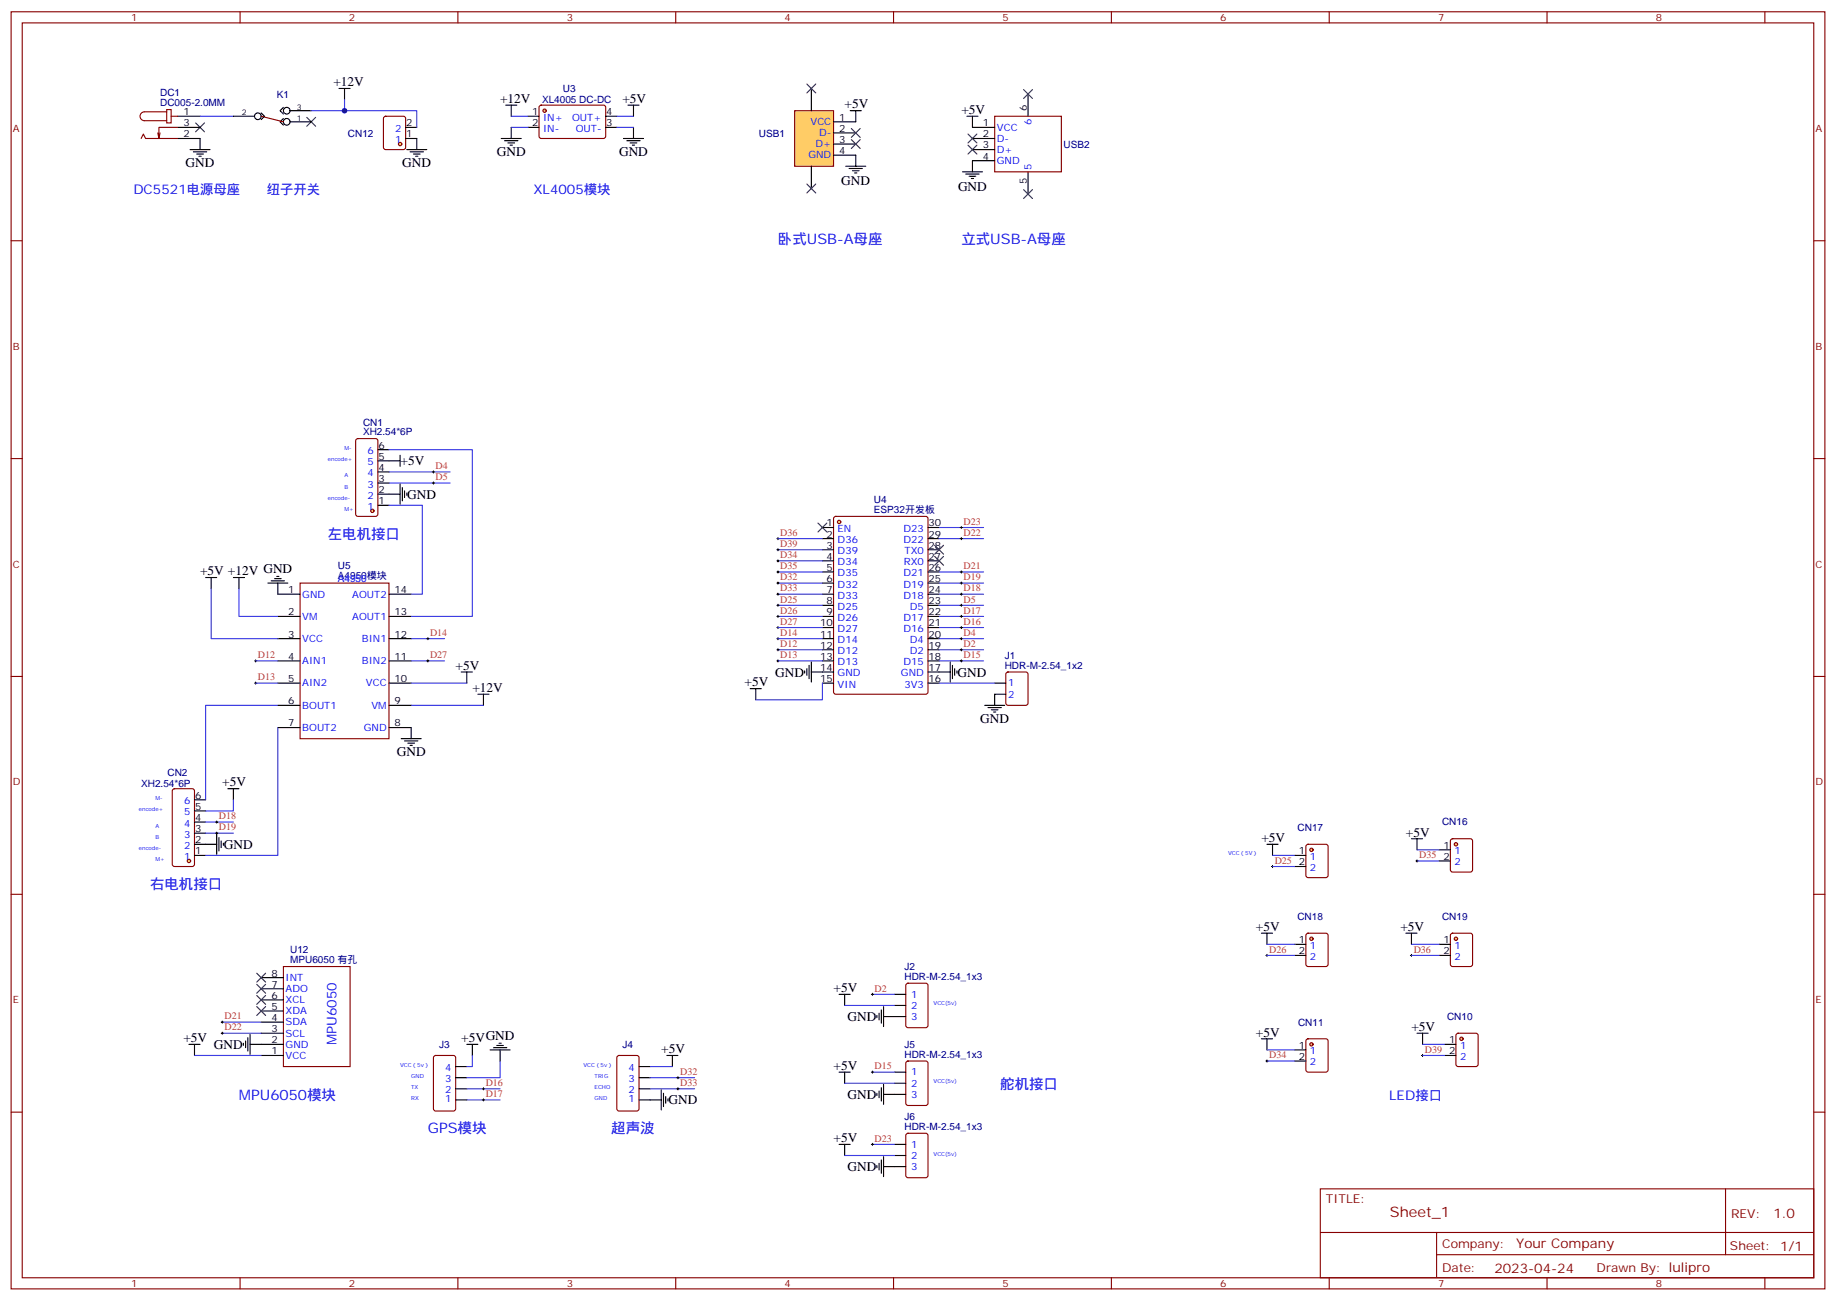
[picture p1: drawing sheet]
<svg xmlns="http://www.w3.org/2000/svg" width="583mm" height="413mm" viewBox="0 0 583 413" stroke-linecap="round" stroke-linejoin="round" font-family="sans-serif">
<g fill="none" stroke="#870000" stroke-width=".35">
<path d="M3.5 3.7h575.8v405.4h-575.8zM7.1 7.3h568.6v398.3h-568.6zM76.2 3.7v3.6M145.3 3.7v3.6M214.5 3.7v3.6M283.6 3.7v3.6M352.8 3.7v3.6M421.9 3.7v3.6M491.1 3.7v3.6M560.2 3.7v3.6M3.5 76.4h3.6M575.7 76.4h3.6"/>
<path d="M3.5 145.6h3.6M575.7 145.6h3.6M264.8 164.1l.5-.2h28.6l.6 .4 .1 55.3-.5 .7h-28.8l-.7-.4v-55.3zM3.5 214.7h3.6M575.7 214.7h3.6M3.5 283.8h3.6M575.7 283.8h3.6M3.5 353h3.6M575.7 353h3.6M419.1 377.3h156.6v28.3h-156.6zM547.7 377.4v20.8M419.1 391.2h156.5"/>
<path d="M456 398.2h119.6M456 391.2v14.1M76.2 405.6v3.5M145.3 405.6v3.5M214.5 405.6v3.5M283.6 405.6v3.5M352.8 405.6v3.5M421.9 405.6v3.5M491.1 405.6v3.5M560.2 405.6v3.5"/>
</g>
<circle cx="266.3" cy="165.7" r=".53" fill="#fc6" stroke="#870000" stroke-width=".35"/>
<g fill="none" stroke="#000" stroke-width=".35">
<path d="M261.1 167.4h3.5M261.1 171h3.5M261.1 174.5h3.5M261.1 178h3.5M294.6 167.4h3.5M294.6 171h3.5M294.6 174.5h3.5M294.6 178h3.5M261.1 181.5h3.5M261.1 185.1h3.5M261.1 188.6h3.5M261.1 192.1h3.5"/>
<path d="M261.1 195.7h3.5M261.1 199.2h3.5M294.6 181.5h3.5M294.6 185.1h3.5M294.6 188.6h3.5M294.6 192.1h3.5M294.6 195.7h3.5M294.6 199.2h3.5M261.1 202.7h3.5M261.1 206.2h3.5M261.1 209.8h3.5M261.1 213.3h3.5"/>
<path d="M261.1 216.8h3.5M294.6 202.7h3.5M294.6 206.2h3.5M294.6 209.8h3.5M294.6 213.3h3.5M294.6 216.8h3.5"/>
</g>
<path d="M252.2 35.1h12.4v17.7h-12.4z" fill="#fc6" stroke="#870000" stroke-width=".35"/>
<g fill="none" stroke="#000" stroke-width=".35">
<path d="M56.4 36.9h7.1M257.5 28.1v7M264.6 38.7h7M326.3 29.8v7.1M56.4 44h7.1v3.5M56.4 40.4h7.1M60.3 47.5h6.4M61.4 48.2h4.2M62.4 48.9h2.2M63.1 49.6h.8M257.5 52.8v7M264.6 42.2h7"/>
<path d="M264.6 45.7h7M264.6 49.2h7M308.7 51h7M308.7 47.5h7M308.7 44h7M308.7 40.4h7M326.3 54.5v7.1"/>
</g>
<path d="M52.9 34.8h1.4v4.2h-1.4zM52.9 35.5h-7a1.41 1.41 0 0 0-1.5 1.4 1.41 1.41 0 0 0 1.5 1.4h7M54.3 36.9h2.1M315.7 36.9h21.2v17.6h-21.2zM44.8 44l.7-1.5 .7 1.5h10.2M50.8 42.2l-.4 1.8M56.4 40.4h-6v3.6l-.3-1.8M414.7 268.2l.5-.2h5.7l.6 .4 .1 9.4-.5 .7-5.9 .1-.6-.5-.1-9.4z" fill="none" stroke="#870000" stroke-width=".35"/>
<path d="M62.1 39l2.8 2.8M64.9 39l-2.8 2.8" fill="none" stroke="#333" stroke-width=".35"/>
<circle cx="416.3" cy="269.7" r=".53" fill="#fc6" stroke="#870000" stroke-width=".35"/>
<path d="M411 271.5h3.5M411 275h3.5" fill="none" stroke="#000" stroke-width=".35"/>
<path d="M414.7 296.4l.5-.2h5.7l.6 .4 .1 9.5-.5 .6-5.9 .1-.6-.5-.1-9.4z" fill="none" stroke="#870000" stroke-width=".35"/>
<circle cx="416.3" cy="298" r=".53" fill="#fc6" stroke="#870000" stroke-width=".35"/>
<path d="M411 299.7h3.5M411 303.2h3.5" fill="none" stroke="#000" stroke-width=".35"/>
<path d="M414.7 329.9l.5-.2h5.7l.6 .4 .1 9.5-.5 .6-5.9 .1-.6-.5-.1-9.4z" fill="none" stroke="#870000" stroke-width=".35"/>
<circle cx="416.3" cy="331.5" r=".53" fill="#fc6" stroke="#870000" stroke-width=".35"/>
<path d="M411 333.2h3.5M411 336.8h3.5" fill="none" stroke="#000" stroke-width=".35"/>
<path d="M460.6 266.4l.5-.2h5.6l.7 .4v9.5l-.4 .6-5.9 .1-.7-.5v-9.4z" fill="none" stroke="#870000" stroke-width=".35"/>
<circle cx="462.1" cy="268" r=".53" fill="#fc6" stroke="#870000" stroke-width=".35"/>
<path d="M456.8 269.7h3.6M456.8 273.3h3.6" fill="none" stroke="#000" stroke-width=".35"/>
<path d="M460.6 296.4l.5-.2h5.6l.7 .4v9.5l-.4 .6-5.9 .1-.7-.5v-9.4z" fill="none" stroke="#870000" stroke-width=".35"/>
<circle cx="462.1" cy="298" r=".53" fill="#fc6" stroke="#870000" stroke-width=".35"/>
<path d="M456.8 299.7h3.6M456.8 303.2h3.6" fill="none" stroke="#000" stroke-width=".35"/>
<path d="M462.4 328.1l.4-.2h5.7l.6 .5 .1 9.4-.5 .7h-5.9l-.6-.4-.1-9.5z" fill="none" stroke="#870000" stroke-width=".35"/>
<circle cx="463.9" cy="329.7" r=".53" fill="#fc6" stroke="#870000" stroke-width=".35"/>
<path d="M458.6 331.5h3.5M458.6 335h3.5" fill="none" stroke="#000" stroke-width=".35"/>
<path d="M121.9 37.1l.5-.2h5.7l.6 .4 .1 9.5-.5 .6-5.9 .1-.6-.5-.1-9.4z" fill="none" stroke="#870000" stroke-width=".35"/>
<circle cx="127" cy="45.7" r=".53" fill="#fc6" stroke="#870000" stroke-width=".35"/>
<path d="M128.8 44h3.5M128.8 40.4h3.5" fill="none" stroke="#000" stroke-width=".35"/>
<path d="M113.1 139.4l.5-.2h5.6l.7 .4v23.6l-.4 .6-5.9 .1-.7-.5v-23.5z" fill="none" stroke="#870000" stroke-width=".35"/>
<circle cx="118.2" cy="162.1" r=".53" fill="#fc6" stroke="#870000" stroke-width=".35"/>
<path d="M119.9 156.8h3.6M119.9 153.3h3.6M119.9 149.8h3.6M119.9 146.3h3.6M119.9 142.7h3.6M119.9 160.4h3.6" fill="none" stroke="#000" stroke-width=".35"/>
<path d="M54.9 250.5l.5-.2h5.6l.7 .5v23.5l-.4 .7h-5.9l-.7-.4v-23.6z" fill="none" stroke="#870000" stroke-width=".35"/>
<circle cx="60" cy="273.3" r=".53" fill="#fc6" stroke="#870000" stroke-width=".35"/>
<g fill="none" stroke="#000" stroke-width=".35">
<path d="M74.1 36.9h6.7M82.9 35.8l1.1 1.1-1.1 1.1M90 37.6l-1.1 1.1 1.1 1M90 34.1l-1.1 1 1.1 1.1M92.1 35.1h6.7M92.1 38.7h6.7M107.6 28.1h3.5M109.4 28.1v3.5M160.5 33.4h3.5M162.3 33.4v3.5M199.3 33.4h3.5M201.1 33.4v3.5"/>
<path d="M269.9 35.1h3.5M271.6 35.1v3.6M306.9 36.9h3.5M308.7 36.9v3.5M159.1 44h6.4M160.2 44.7h4.2M161.2 45.4h2.1M161.9 46.1h.7M162.3 40.4v3.6M197.9 44h6.4M199 44.7h4.2M200 45.4h2.1"/>
<path d="M200.7 46.1h.7M201.1 40.4v3.6M268.5 52.8h6.3M269.5 53.5h4.3M270.6 54.2h2.1M271.3 54.9h.7M271.6 49.2v3.6M305.5 54.5h6.4M306.6 55.2h4.2M307.6 56h2.1M308.3 56.7h.7M308.7 51v3.5"/>
<path d="M123.5 146.3h3.5M127 144.5v3.5M65.3 183.3h3.5M67 183.3v3.5M74.1 183.3h3.5M75.8 183.3v3.5M85 185.1h6.4M86.1 184.4h4.2M87.1 183.7h2.2M87.8 183h.7M88.2 185.1v3.5h7M88.2 195.7h7"/>
<path d="M123.5 188.6h7M123.5 195.7h7M88.2 202.7h7M88.2 209.8h7M88.2 216.8h7M123.5 202.7h7M123.5 209.8h7M123.5 216.8h7M146.4 213.3h3.5M148.2 213.3v3.5M238.1 218.6h3.6M239.9 218.6v3.5"/>
<path d="M315.7 216.8h3.6M88.2 223.9h7M88.2 230.9h7M123.5 223.9h7M123.5 230.9h7v3.6M127.4 234.5h6.3M128.4 235.2h4.2M129.5 235.9h2.1M130.2 236.6h.7M151.7 220.3h3.5M153.5 220.3v3.6M312.6 223.9h6.3"/>
<path d="M313.6 224.6h4.3M314.7 225.3h2.1M315.4 226h.7M319.3 220.3h-3.6v3.6M61.7 257.4h3.6M61.7 253.9h3.6M61.7 271.5h3.6M61.7 268h3.6M61.7 264.4h3.6M61.7 260.9h3.6M266.3 315.6h3.6M268.1 315.6v3.5"/>
<path d="M280.5 319.5v6.3M284 315.6h3.5M284 319.1h3.5M144.6 338.5h3.6M148.2 331.5h3.5M149.9 331.5v3.5M155.6 333.2h6.3M156.6 332.5h4.3M157.7 331.8h2.1M158.4 331.1h.7M158.7 333.2v3.6M202.8 338.5h3.6"/>
<path d="M211.7 335h3.5M213.4 335v3.5M278.3 322.3v.7M279 321.6v2.1M279.8 320.5v4.3M280.5 322.7h7M144.6 349.1h3.6M144.6 345.6h3.6M144.6 342.1h3.6M202.8 349.1h7.1M202.8 345.6h3.6M202.8 342.1h3.6"/>
<path d="M209.9 345.9v6.4M210.6 347v4.2M211.3 348.1v2.1M212 348.8v.7M266.3 340.3h3.6M268.1 340.3v3.5M278.3 347v.7M279 346.3v2.1M279.8 345.2v4.3M280.5 347.3h7M280.5 344.2v6.3M284 340.3h3.5"/>
<path d="M284 343.8h3.5M266.3 363.2h3.6M268.1 363.2v3.5M278.3 369.9v.7M279 369.2v2.1M279.8 368.2v4.2M280.5 370.3h7M280.5 367.1v6.4M284 363.2h3.5M284 366.7h3.5"/>
<circle cx="81.8" cy="36.9" r="1.06"/>
<circle cx="91" cy="38.7" r="1.06"/>
<circle cx="91" cy="35.1" r="1.06"/>
</g>
<path d="M82.9 36.9l7.1 1.8M171.3 33.6l.5-.2h20l.5 .7-.1 9.4-.6 .5-20.1-.1-.4-.6v-9.2zM95.2 185.1h28.3v49.4h-28.3zM319.5 213.5l.5-.2h5.6l.7 .4v9.5l-.4 .6-5.9 .1-.7-.5v-9.4zM287.7 312.3l.5-.2h5.7l.6 .4 .1 13-.5 .6-5.9 .1-.6-.5-.1-12.9zM137.8 335.2l.5-.2h5.6l.7 .4v16.5l-.4 .7h-5.9l-.7-.4v-16.5zM196 335.2l.5-.2h5.6l.7 .4v16.5l-.4 .7h-5.9l-.7-.4v-16.5zM287.7 337l.5-.2h5.7l.6 .4 .1 13-.5 .6-5.9 .1-.6-.5-.1-12.9zM287.7 359.9l.5-.2h5.7l.6 .4 .1 13-.5 .6-5.9 .1-.6-.5-.1-12.9z" fill="none" stroke="#870000" stroke-width=".35"/>
<g fill="none" stroke="#33c" stroke-width=".35">
<path d="M63.5 36.9h10.6M109.4 31.6v3.5M123.5 149.8h19.4M123.5 142.7h26.4v53h-19.4M123.5 153.3h19.4M123.5 160.4h10.6v28.2h-3.6M298.1 171h14.1M67 186.8v15.9h21.2M75.8 186.8v8.9h12.4M246.9 199.2h14.2M298.1 181.5h14.1M81.1 209.8h7.1"/>
<path d="M81.1 216.8h7.1M130.5 209.8h10.6M130.5 216.8h17.7M130.5 202.7h10.6M246.9 206.2h14.2M246.9 209.8h14.2M246.9 202.7h14.2M261.1 216.8v5.3h-21.2M298.1 216.8h17.6M88.2 223.9h-22.9v30M88.2 230.9v40.6h-22.9M130.5 223.9h23"/>
<path d="M65.3 264.4h8.8M65.3 260.9h8.8M268.1 319.1h15.9M276.9 315.6h7.1M149.9 335v3.5h-1.7M158.7 336.8v5.3h-10.5M206.4 338.5h7M148.2 349.1h10.5M148.2 345.6h10.5M206.4 345.6h14.1M206.4 342.1h14.1M268.1 343.8h15.9"/>
<path d="M276.9 340.3h7.1M268.1 366.7h15.9M276.9 363.2h7.1"/>
</g>
<g fill="none" stroke="#000" stroke-width=".32">
<path d="M304.8 171h.7M305.2 170.6v.7M246.6 199.2h.7M246.9 198.8v.7M304.8 181.5h.7M305.2 181.2v.7M80.8 209.8h.7M80.8 216.8h.7M81.1 209.4v.7M81.1 216.5v.7M135.5 209.8h.7M135.5 202.7h.7"/>
<path d="M135.8 202.4v.7M135.8 209.4v.7M246.6 206.2h.7M246.6 209.8h.7M246.6 202.7h.7M246.9 202.4v.7M246.9 205.9v.7M246.9 209.4v.7M276.6 315.6h.7M276.9 315.2v.7M276.9 339.9v.7M153.1 349.1h.7"/>
<path d="M153.1 345.6h.7M153.5 345.2v.7M153.5 348.8v.7M214.8 345.6h.7M214.8 342.1h.7M215.2 341.7v.7M215.2 345.2v.7M276.6 340.3h.7M276.6 363.2h.7M276.9 362.9v.7"/>
</g>
<g fill="none" stroke="#333" stroke-width=".35">
<path d="M97.4 37.3l2.8 2.8M100.2 37.3l-2.8 2.8M270.2 40.8l2.8 2.8M270.2 44.3l2.8 2.8M273 40.8l-2.8 2.8M273 44.3l-2.8 2.8M307.3 42.5l2.8 2.9M307.3 46.1l2.8 2.8M310.1 42.5l-2.8 2.9M310.1 46.1l-2.8 2.8M296.7 173.1l2.8 2.8M296.7 176.6l2.8 2.8"/>
<path d="M299.5 173.1l-2.8 2.8M299.5 176.6l-2.8 2.8"/>
</g>
<circle cx="172.9" cy="35.1" r=".53" fill="#fc6" stroke="#870000" stroke-width=".35"/>
<g fill="none" stroke="#000" stroke-width=".35">
<path d="M167.6 36.9h3.5M192.3 36.9h3.5M129.1 47.5h6.4M130.2 48.2h4.2M131.2 48.9h2.1M131.9 49.6h.7M132.3 44v3.5M167.6 40.4h3.5M192.3 40.4h3.5M123.5 156.8h3.5M127 153.7v6.3M127.7 154.7v4.3"/>
<path d="M128.4 155.8v2.1M129.1 156.5v.7M255.4 212.9v.7M256.1 212.2v2.1M256.8 211.2v4.2M257.5 213.3h3.6M257.5 210.1v6.4M298.1 213.3h3.5M301.6 210.1v6.4M302.3 211.2v4.2M303 212.2v2.1M303.7 212.9v.7"/>
<path d="M72.3 250.3h3.5M74.1 250.3v3.6M65.3 268h3.5M68.8 264.8v6.3M69.5 265.9v4.2M70.2 266.9v2.1M70.9 267.6v.7M402.2 268h3.5M403.9 268v3.5M448 266.2h3.6M449.8 266.2v3.5M400.4 296.2h3.5"/>
<path d="M402.2 296.2v3.5M446.3 296.2h3.5M448 296.2v3.5M82.9 317.4h7.1M82.9 313.8h7.1M82.9 310.3h7.1M60 331.5h3.5M61.7 331.5v3.5M77.3 331.1v.7M78 330.4v2.1M78.7 329.4v4.2M79.4 331.5h10.6"/>
<path d="M79.4 328.3v6.3M82.9 327.9h7.1M82.9 335h7.1M82.9 324.4h7.1M82.9 320.9h7.1M400.4 329.7h3.5M402.2 329.7v3.5M449.8 327.9h3.5M451.6 327.9v3.6"/>
</g>
<g fill="none" stroke="#33c" stroke-width=".35">
<path d="M98.8 35.1h33.5v5.3M162.3 36.9h5.3M195.8 36.9h5.3M162.3 40.4h5.3M195.8 40.4h5.3M246.9 178h14.2M246.9 171h14.2M246.9 174.5h14.2M298.1 167.4h14.1M246.9 192.1h14.2M246.9 185.1h14.2M246.9 188.6h14.2"/>
<path d="M246.9 195.7h14.2M246.9 181.5h14.2M298.1 192.1h14.1M298.1 185.1h14.1M298.1 188.6h14.1M298.1 195.7h14.1M298.1 199.2h14.1M298.1 202.7h14.1M298.1 206.2h14.1M298.1 209.8h14.1M74.1 253.9v3.5h-8.8M403.9 275h7.1"/>
<path d="M403.9 271.5h7.1M449.8 273.3h7M449.8 269.7h7M402.2 299.7h8.8M448 299.7h8.8M402.2 303.2h8.8M448 303.2h8.8M61.7 335h21.2M70.6 324.4h12.3M70.6 327.9h12.3M402.2 336.8h8.8M402.2 333.2h8.8"/>
<path d="M451.6 335h7M451.6 331.5h7"/>
</g>
<g fill="none" stroke="#000" stroke-width=".32">
<path d="M137.2 153.3h.7M137.2 149.8h.7M137.6 149.4v.7M137.6 153v.7M246.6 178h.7M246.6 171h.7M246.6 174.5h.7M246.9 170.6v.7M246.9 174.1v.7M246.9 177.7v.7M304.8 167.4h.7M305.2 167.1v.7"/>
<path d="M246.6 192.1h.7M246.6 188.6h.7M246.6 185.1h.7M246.6 195.7h.7M246.6 181.5h.7M246.9 181.2v.7M246.9 184.7v.7M246.9 188.2v.7M246.9 191.8v.7M246.9 195.3v.7M304.8 192.1h.7M304.8 188.6h.7"/>
<path d="M304.8 185.1h.7M304.8 199.2h.7M304.8 195.7h.7M305.2 184.7v.7M305.2 188.2v.7M305.2 191.8v.7M305.2 195.3v.7M305.2 198.8v.7M304.8 202.7h.7M304.8 206.2h.7M304.8 209.8h.7M305.2 202.4v.7"/>
<path d="M305.2 205.9v.7M305.2 209.4v.7M68.4 264.4h.7M68.4 260.9h.7M68.8 260.6v.7M68.8 264.1v.7M403.6 275h.7M403.9 274.7v.7M449.4 273.3h.7M449.8 272.9v.7M401.8 303.2h.7M402.2 302.9v.7"/>
<path d="M447.7 303.2h.7M448 302.9v.7M70.2 327.9h.7M70.2 324.4h.7M70.6 324.1v.7M70.6 327.6v.7M401.8 336.8h.7M402.2 336.4v.7M451.2 335h.7M451.6 334.6v.8"/>
</g>
<g fill="none" stroke="#333" stroke-width=".35">
<path d="M256.1 26.7l2.8 2.8M258.9 26.7l-2.8 2.8M324.9 28.4l2.8 2.9M327.7 28.4l-2.8 2.9M256.1 58.4l2.8 2.8M258.9 58.4l-2.8 2.8M324.9 60.2l2.8 2.8M327.7 60.2l-2.8 2.8M259.6 166l2.9 2.8M262.5 166l-2.9 2.8M81.5 308.9l2.8 2.8M81.5 312.4l2.8 2.8"/>
<path d="M81.5 315.9l2.8 2.9M81.5 319.5l2.8 2.8M84.3 308.9l-2.8 2.8M84.3 312.4l-2.8 2.8M84.3 315.9l-2.8 2.9M84.3 319.5l-2.8 2.8"/>
</g>
<path d="M90 306.8h21.1v31.7h-21.1z" fill="none" stroke="#870000" stroke-width=".35"/>
<circle cx="109.4" cy="35.1" r=".88" fill="#00c"/>
<g font-size="4.6" fill="#00f">
<text x="246.9" y="77.5">卧式USB-A母座</text>
<text x="305.2" y="77.5">立式USB-A母座</text>
<text x="104.1" y="171">左电机接口</text>
<text x="47.6" y="282.1">右电机接口</text>
<text x="317.5" y="345.6">舵机接口</text>
<text x="75.8" y="349.1">MPU6050模块</text>
<text x="135.8" y="359.7">GPS模块</text>
<text x="194" y="359.7">超声波</text>
</g>
<text font-size="4.6" fill="#800" x="441.2" y="386.4">Sheet_1</text>
<g font-size="4.2">
<text x="105.8" y="27.4">+12V</text>
<text x="158.7" y="32.7">+12V</text>
<text x="197.6" y="32.7">+5V</text>
<text x="268.1" y="34.4">+5V</text>
<text x="305.2" y="36.2">+5V</text>
<text x="58.9" y="53.1">GND</text>
<text x="127.7" y="53.1">GND</text>
<text x="157.7" y="49.6">GND</text>
<text x="196.5" y="49.6">GND</text>
<text x="267.1" y="58.9">GND</text>
<text x="304.1" y="60.7">GND</text>
<text x="127.2" y="147.7">+5V</text>
<text x="129.3" y="158.3">GND</text>
<text x="63.5" y="182.6">+5V +12V GND</text>
<text x="144.6" y="212.6">+5V</text>
<text x="246.1" y="214.8">GND</text>
<text x="303.9" y="214.8">GND</text>
<text x="149.9" y="219.6">+12V</text>
<text x="236.4" y="217.9">+5V</text>
<text x="311.1" y="229.5">GND</text>
<text x="125.9" y="240.1">GND</text>
<text x="70.6" y="249.6">+5V</text>
<text x="71.1" y="269.4">GND</text>
<text x="400.4" y="267.3">+5V</text>
<text x="446.3" y="265.5">+5V</text>
<text x="398.6" y="295.5">+5V</text>
<text x="444.5" y="295.5">+5V</text>
<text x="264.6" y="314.9">+5V</text>
<text x="269" y="324.1">GND</text>
<text x="398.6" y="329">+5V</text>
<text x="448" y="327.2">+5V</text>
<text x="58.2" y="330.8">+5V</text>
<text x="67.9" y="332.9">GND</text>
<text x="146.4" y="330.8">+5VGND</text>
<text x="209.9" y="334.3">+5V</text>
<text x="264.6" y="339.6">+5V</text>
<text x="212.2" y="350.5">GND</text>
<text x="269" y="348.8">GND</text>
<text x="264.6" y="362.5">+5V</text>
<text x="269" y="371.7">GND</text>
</g>
<g font-size="4.2" fill="#00f">
<text x="42.3" y="61.6">DC5521电源母座</text>
<text x="84.7" y="61.6">纽子开关</text>
<text x="169.3" y="61.6">XL4005模块</text>
<text x="106.8" y="331.8" transform="rotate(-90 106.8 331.8)">MPU6050</text>
<text x="441" y="349.1">LED接口</text>
</g>
<g font-size="4.2" fill="#800">
<text x="562.9" y="386.6">1.0</text>
<text x="481.3" y="396.2">Your Company</text>
<text x="474.4" y="404">2023-04-24</text>
</g>
<g font-size="3.9" fill="#800">
<text x="420.9" y="381.9">TITLE:</text>
<text x="549.5" y="386.6">REV:</text>
<text x="457.8" y="396.1">Company:</text>
<text x="549.1" y="396.7">Sheet: 1/1</text>
<text x="457.8" y="403.8">Date:</text>
<text x="506.8" y="403.9">Drawn By: lulipro</text>
</g>
<g font-size="3.2" fill="#800">
<text x="41.6" y="6.7">1</text>
<text x="110.8" y="6.7">2</text>
<text x="179.9" y="6.7">3</text>
<text x="249.1" y="6.7">4</text>
<text x="318.2" y="6.7">5</text>
<text x="387.3" y="6.7">6</text>
<text x="456.5" y="6.7">7</text>
<text x="525.6" y="6.7">8</text>
<text x="4.1" y="41.8">A</text>
<text x="576.3" y="41.8">A</text>
<text x="4.1" y="111">B</text>
<text x="576.3" y="111">B</text>
<text x="4.1" y="180.1">C</text>
<text x="576.3" y="180.1">C</text>
<text x="4.1" y="249.3">D</text>
<text x="576.3" y="249.3">D</text>
<text x="4.1" y="318.4">E</text>
<text x="576.3" y="318.4">E</text>
<text x="41.6" y="408.6">1</text>
<text x="110.8" y="408.6">2</text>
<text x="179.9" y="408.6">3</text>
<text x="249.1" y="408.6">4</text>
<text x="318.2" y="408.6">5</text>
<text x="387.3" y="408.6">6</text>
<text x="456.5" y="408.6">7</text>
<text x="525.6" y="408.6">8</text>
</g>
<g font-size="3.2" fill="#000080">
<text x="178.7" y="29.2">U3</text>
<text x="50.9" y="33.7">DC005-2.0MM</text>
<text x="50.9" y="30.5">DC1</text>
<text x="87.9" y="31">K1</text>
<text x="172" y="32.8">XL4005 DC-DC</text>
<text x="110.4" y="43.4">CN12</text>
<text x="240.9" y="43.3">USB1</text>
<text x="337.6" y="46.9">USB2</text>
<text x="115.2" y="135.1">CN1</text>
<text x="115.2" y="138.1">XH2.54*6P</text>
<text x="277.4" y="159.6">U4</text>
<text x="277.4" y="162.8">ESP32开发板</text>
<text x="107.3" y="183.9">A4950模块</text>
<text x="107.3" y="180.7">U5</text>
<text x="318.9" y="209">J1</text>
<text x="318.9" y="212.2">HDR-M-2.54_1x2</text>
<text x="44.8" y="249.7">XH2.54*6P</text>
<text x="53.2" y="246.1">CN2</text>
<text x="411.9" y="263.8">CN17</text>
<text x="457.8" y="262">CN16</text>
<text x="411.8" y="291.9">CN18</text>
<text x="457.7" y="292">CN19</text>
<text x="92.1" y="305.7">MPU6050 有孔</text>
<text x="92.1" y="302.5">U12</text>
<text x="287.1" y="311">HDR-M-2.54_1x3</text>
<text x="287.1" y="308">J2</text>
<text x="459.3" y="323.7">CN10</text>
<text x="412" y="325.5">CN11</text>
<text x="139.4" y="332.6">J3</text>
<text x="197.6" y="332.6">J4</text>
<text x="287.1" y="335.7">HDR-M-2.54_1x3</text>
<text x="287.1" y="332.7">J5</text>
<text x="287.1" y="358.6">HDR-M-2.54_1x3</text>
<text x="287.1" y="355.6">J6</text>
</g>
<g font-size="3.2">
<text x="326" y="35.1" transform="rotate(-90 326 35.1)">6</text>
<text x="58.2" y="40.1">3</text>
<text x="58.2" y="36.5">1</text>
<text x="128.9" y="40.1">2</text>
<text x="168.9" y="36.5">1</text>
<text x="168.9" y="40.1">2</text>
<text x="192.4" y="40.1">3</text>
<text x="192.4" y="36.5">4</text>
<text x="266.3" y="38.3">1</text>
<text x="266.3" y="41.8">2</text>
<text x="312" y="40.1">1</text>
<text x="58.2" y="43.6">2</text>
<text x="128.9" y="43.6">1</text>
<text x="266.3" y="45.4">3</text>
<text x="312" y="47.1">3</text>
<text x="312" y="43.6">2</text>
<text x="266.3" y="48.9">4</text>
<text x="312" y="50.7">4</text>
<text x="326" y="58.3" transform="rotate(-90 326 58.3)">5</text>
<text x="120.1" y="142.4">6</text>
<text x="120.1" y="149.4">4</text>
<text x="120.1" y="145.9">5</text>
<text x="120.1" y="153">3</text>
<text x="120.1" y="160">1</text>
<text x="120.1" y="156.5">2</text>
<text x="262.4" y="167.1">1</text>
<text x="294.7" y="167.1">30</text>
<text x="262.4" y="170.6">2</text>
<text x="294.7" y="170.6">29</text>
<text x="262.4" y="174.1">3</text>
<text x="262.4" y="177.7">4</text>
<text x="294.7" y="177.7">27</text>
<text x="294.7" y="174.1">28</text>
<text x="262.4" y="181.2">5</text>
<text x="262.4" y="184.7">6</text>
<text x="294.7" y="184.7">25</text>
<text x="294.7" y="181.2">26</text>
<text x="91.5" y="188.2">1</text>
<text x="125.2" y="188.2">14</text>
<text x="262.4" y="188.2">7</text>
<text x="262.4" y="191.8">8</text>
<text x="294.7" y="191.8">23</text>
<text x="294.7" y="188.2">24</text>
<text x="91.5" y="195.3">2</text>
<text x="125.2" y="195.3">13</text>
<text x="262.4" y="195.3">9</text>
<text x="294.7" y="195.3">22</text>
<text x="91.5" y="202.4">3</text>
<text x="125.2" y="202.4">12</text>
<text x="260.4" y="198.8">10</text>
<text x="260.4" y="202.4">11</text>
<text x="294.7" y="202.4">20</text>
<text x="294.7" y="198.8">21</text>
<text x="91.5" y="209.4">4</text>
<text x="125.2" y="209.4">11</text>
<text x="260.4" y="205.9">12</text>
<text x="260.4" y="209.4">13</text>
<text x="294.7" y="209.4">18</text>
<text x="294.7" y="205.9">19</text>
<text x="260.4" y="212.9">14</text>
<text x="294.7" y="212.9">17</text>
<text x="91.5" y="216.5">5</text>
<text x="125.2" y="216.5">10</text>
<text x="260.4" y="216.5">15</text>
<text x="294.7" y="216.5">16</text>
<text x="91.5" y="223.5">6</text>
<text x="125.2" y="223.5">9</text>
<text x="91.5" y="230.6">7</text>
<text x="125.2" y="230.6">8</text>
<text x="61.9" y="257">5</text>
<text x="61.9" y="253.5">6</text>
<text x="61.9" y="260.6">4</text>
<text x="61.9" y="267.6">2</text>
<text x="61.9" y="264.1">3</text>
<text x="458.2" y="269.4">1</text>
<text x="61.9" y="271.1">1</text>
<text x="412.3" y="271.1">1</text>
<text x="412.3" y="274.7">2</text>
<text x="458.2" y="272.9">2</text>
<text x="412.3" y="299.4">1</text>
<text x="458.2" y="299.4">1</text>
<text x="412.3" y="302.9">2</text>
<text x="458.2" y="302.9">2</text>
<text x="86.2" y="310">8</text>
<text x="86.2" y="317">6</text>
<text x="86.2" y="313.5">7</text>
<text x="86.2" y="320.5">5</text>
<text x="86.2" y="327.6">3</text>
<text x="86.2" y="324.1">4</text>
<text x="86.2" y="334.6">1</text>
<text x="86.2" y="331.1">2</text>
<text x="412.3" y="332.9">1</text>
<text x="459.9" y="331.1">1</text>
<text x="459.9" y="334.6">2</text>
<text x="412.3" y="336.4">2</text>
</g>
<g font-size="3.2" fill="#00f">
<text x="125.4" y="41.8">2</text>
<text x="172.4" y="38.3">IN+</text>
<text x="172.4" y="41.8">IN-</text>
<text x="181.6" y="38.3">OUT+</text>
<text x="182.7" y="41.8">OUT-</text>
<text x="257.3" y="39.7">VCC</text>
<text x="316.4" y="41.5">VCC</text>
<text x="327.4" y="39.6" transform="rotate(-90 327.4 39.6)">6</text>
<text x="125.4" y="45.4">1</text>
<text x="258.8" y="46.8">D+</text>
<text x="260" y="43.3">D-</text>
<text x="316.4" y="45">D-</text>
<text x="256.6" y="50.3">GND</text>
<text x="316.4" y="52.1">GND</text>
<text x="316.4" y="48.5">D+</text>
<text x="327.4" y="53.8" transform="rotate(-90 327.4 53.8)">5</text>
<text x="116.6" y="147.7">5</text>
<text x="116.6" y="144.1">6</text>
<text x="116.6" y="154.7">3</text>
<text x="116.6" y="151.2">4</text>
<text x="116.6" y="161.8">1</text>
<text x="116.6" y="158.3">2</text>
<text x="265.9" y="168.8">EN</text>
<text x="265.9" y="172.4">D36</text>
<text x="286.8" y="172.4">D22</text>
<text x="286.8" y="168.8">D23</text>
<text x="265.9" y="175.9">D39</text>
<text x="265.9" y="179.4">D34</text>
<text x="286.9" y="179.4">RX0</text>
<text x="287.1" y="175.9">TX0</text>
<text x="265.9" y="183">D35</text>
<text x="286.8" y="183">D21</text>
<text x="96" y="189.7">GND</text>
<text x="111.8" y="189.7">AOUT2</text>
<text x="265.9" y="186.5">D32</text>
<text x="265.9" y="190">D33</text>
<text x="286.8" y="190">D18</text>
<text x="286.8" y="186.5">D19</text>
<text x="96" y="196.7">VM</text>
<text x="111.8" y="196.7">AOUT1</text>
<text x="265.9" y="193.5">D25</text>
<text x="265.9" y="197.1">D26</text>
<text x="286.8" y="197.1">D17</text>
<text x="288.8" y="193.5">D5</text>
<text x="96" y="203.8">VCC</text>
<text x="114.9" y="203.8">BIN1</text>
<text x="265.9" y="200.6">D27</text>
<text x="286.8" y="200.6">D16</text>
<text x="265.9" y="204.1">D14</text>
<text x="265.9" y="207.6">D12</text>
<text x="288.8" y="207.6">D2</text>
<text x="288.8" y="204.1">D4</text>
<text x="96" y="210.8">AIN1</text>
<text x="114.9" y="210.8">BIN2</text>
<text x="265.9" y="211.2">D13</text>
<text x="265.9" y="214.7">GND</text>
<text x="286" y="214.7">GND</text>
<text x="286.8" y="211.2">D15</text>
<text x="96" y="217.9">AIN2</text>
<text x="116.2" y="217.9">VCC</text>
<text x="265.9" y="218.2">VIN</text>
<text x="287.1" y="218.2">3V3</text>
<text x="320" y="217.9">1</text>
<text x="320" y="221.4">2</text>
<text x="96" y="224.9">BOUT1</text>
<text x="117.9" y="224.9">VM</text>
<text x="96" y="232">BOUT2</text>
<text x="115.5" y="232">GND</text>
<text x="58.4" y="255.3">6</text>
<text x="58.4" y="262.3">4</text>
<text x="58.4" y="258.8">5</text>
<text x="58.4" y="269.4">2</text>
<text x="58.4" y="265.9">3</text>
<text x="58.4" y="272.9">1</text>
<text x="415.8" y="272.9">1</text>
<text x="461.7" y="271.1">1</text>
<text x="461.7" y="274.7">2</text>
<text x="415.8" y="276.4">2</text>
<text x="415.8" y="301.1">1</text>
<text x="415.8" y="304.7">2</text>
<text x="461.7" y="301.1">1</text>
<text x="461.7" y="304.7">2</text>
<text x="90.7" y="311.4">INT</text>
<text x="90.7" y="314.9">ADO</text>
<text x="289.3" y="316.7">1</text>
<text x="90.7" y="321.9">XDA</text>
<text x="90.7" y="318.4">XCL</text>
<text x="289.3" y="323.7">3</text>
<text x="289.3" y="320.2">2</text>
<text x="90.7" y="329">SCL</text>
<text x="90.7" y="325.5">SDA</text>
<text x="90.7" y="332.5">GND</text>
<text x="415.8" y="334.6">1</text>
<text x="463.4" y="332.9">1</text>
<text x="90.7" y="336.1">VCC</text>
<text x="141.3" y="339.9">4</text>
<text x="199.5" y="339.9">4</text>
<text x="289.3" y="341.3">1</text>
<text x="415.8" y="338.2">2</text>
<text x="463.4" y="336.4">2</text>
<text x="141.3" y="347">2</text>
<text x="141.3" y="343.5">3</text>
<text x="199.5" y="347">2</text>
<text x="199.5" y="343.5">3</text>
<text x="289.3" y="344.9">2</text>
<text x="141.3" y="349.8">1</text>
<text x="199.5" y="349.8">1</text>
<text x="289.3" y="348.4">3</text>
<text x="289.3" y="364.3">1</text>
<text x="289.3" y="371.3">3</text>
<text x="289.3" y="367.8">2</text>
</g>
<g font-size="3.2" fill="#c33">
<text x="138.3" y="148.9">D4</text>
<text x="138.3" y="152.4">D5</text>
<text x="305.9" y="166.5">D23</text>
<text x="247.6" y="170.1">D36</text>
<text x="247.6" y="173.6">D39</text>
<text x="305.9" y="170.1">D22</text>
<text x="247.6" y="177.1">D34</text>
<text x="247.6" y="184.2">D32</text>
<text x="247.6" y="180.7">D35</text>
<text x="305.9" y="180.7">D21</text>
<text x="305.9" y="184.2">D19</text>
<text x="247.6" y="187.7">D33</text>
<text x="247.6" y="191.2">D25</text>
<text x="305.9" y="191.2">D5</text>
<text x="305.9" y="187.7">D18</text>
<text x="247.6" y="194.8">D26</text>
<text x="305.9" y="194.8">D17</text>
<text x="136.5" y="201.8">D14</text>
<text x="247.6" y="201.8">D14</text>
<text x="247.6" y="198.3">D27</text>
<text x="305.9" y="201.8">D4</text>
<text x="305.9" y="198.3">D16</text>
<text x="81.8" y="208.9">D12</text>
<text x="136.5" y="208.9">D27</text>
<text x="247.6" y="205.4">D12</text>
<text x="247.6" y="208.9">D13</text>
<text x="305.9" y="205.4">D2</text>
<text x="305.9" y="208.9">D15</text>
<text x="81.8" y="215.9">D13</text>
<text x="69.5" y="263.6">D19</text>
<text x="69.5" y="260">D18</text>
<text x="404.6" y="274.1">D25</text>
<text x="450.5" y="272.4">D35</text>
<text x="402.9" y="302.4">D26</text>
<text x="448.7" y="302.4">D36</text>
<text x="277.6" y="314.7">D2</text>
<text x="71.3" y="323.5">D21</text>
<text x="71.3" y="327.1">D22</text>
<text x="402.9" y="335.9">D34</text>
<text x="452.3" y="334.1">D39</text>
<text x="215.9" y="341.2">D32</text>
<text x="277.6" y="339.4">D15</text>
<text x="154.2" y="344.7">D16</text>
<text x="215.9" y="344.7">D33</text>
<text x="154.2" y="348.2">D17</text>
<text x="277.6" y="362.3">D23</text>
</g>
<g font-size="2.5">
<text x="94.2" y="34.8">3</text>
<text x="76.8" y="36.5">2</text>
<text x="94.2" y="38.3">1</text>
</g>
<g font-size="1.8" fill="#00f">
<text x="109.4" y="142.7">M-</text>
<text x="104.1" y="146.3">encode+</text>
<text x="109.4" y="151.6">A</text>
<text x="109.4" y="155.1">B</text>
<text x="104.1" y="158.6">encode-</text>
<text x="109.4" y="162.1">M+</text>
<text x="44.1" y="257.4">encode+</text>
<text x="49.4" y="253.9">M-</text>
<text x="49.4" y="262.7">A</text>
<text x="44.1" y="269.7">encode-</text>
<text x="49.4" y="266.2">B</text>
<text x="49.4" y="273.3">M+</text>
<text x="389.8" y="271.5">VCC（5V）</text>
<text x="296.3" y="319.1">VCC(5v)</text>
<text x="127" y="338.5">VCC（5v）</text>
<text x="185.2" y="338.5">VCC（5v）</text>
<text x="130.5" y="342.1">GND</text>
<text x="130.5" y="345.6">TX</text>
<text x="188.7" y="342.1">TRIG</text>
<text x="188.7" y="345.6">ECHO</text>
<text x="296.3" y="343.8">VCC(5v)</text>
<text x="130.5" y="349.1">RX</text>
<text x="188.7" y="349.1">GND</text>
<text x="296.3" y="366.7">VCC(5v)</text>
</g>
</svg>
